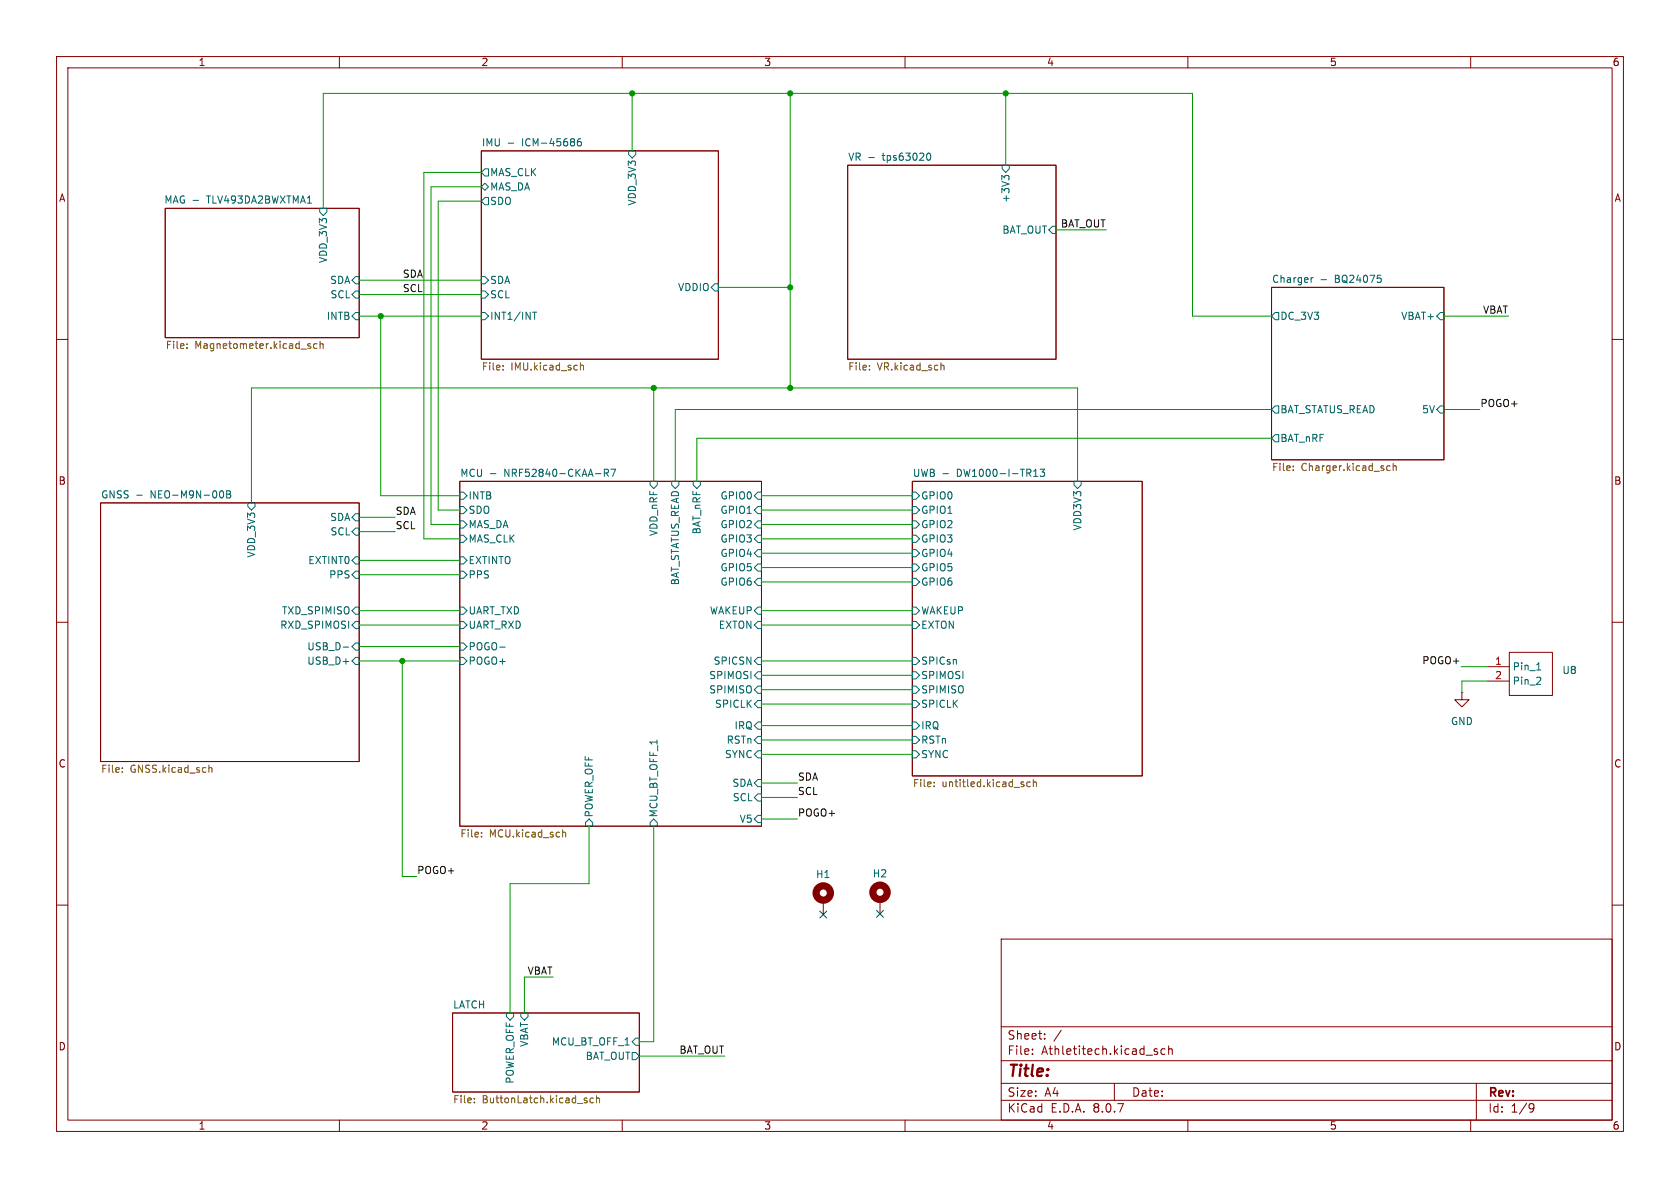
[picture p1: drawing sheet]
<svg xmlns="http://www.w3.org/2000/svg" width="297mm" height="210mm" viewBox="0 0 297 210" stroke-linecap="round" stroke-linejoin="round" font-family="sans-serif">
<g fill="none" stroke="#840000" stroke-width=".18">
<path d="M10 10h277v190h-277zM12 12h273v186h-273zM60 10v2M110 10v2M160 10v2M210 10v2M260 10v2M29.2 36.8h34.3v22.9h-34.3zM85.1 26.7h41.9v36.8h-41.9zM149.9 29.2h36.8v34.3h-36.8zM224.8 50.8h30.5v30.5h-30.5zM10 60h2"/>
<path d="M285 60h2M17.8 88.9h45.7v45.7h-45.7zM81.3 85.1h53.3v61h-53.3zM161.3 85.1h40.6v52.1h-40.6zM10 110h2M263 117.9h3.8M266.8 115.3h7.6v7.6h-7.6zM285 110h2M258.4 122.4v1.3h1.3l-1.3 1.3-1.2-1.3h1.2M258.4 122.4h.1M263 120.4h3.8M145.5 159.1v2.6"/>
<path d="M155.6 159v2.5M10 160h2M80 179.1h33v13.9h-33zM177 166h108v32h-108zM285 160h2M60 198v2M110 198v2M160 198v2M177 194.5h108M177 191.5h108M177 187.5h108M177 181.5h108"/>
<path d="M182.5 186.3v.1M182.5 185.5v.1M184.7 183.6v.1M184.7 182.8v.1M187.6 182.1l-1.3 2M197 191.5v3M204.2 185.9l.4 .1 .1 .2-.2 .2h-.3M204.2 185.4l.4 .1M206 185.5l-.5-.1-.3 .3v.4l.2 .2h.6M206.6 185.5l.2-.1 .4 .1v.9M206.6 184.9v1.5M210 198v2"/>
<path d="M260 198v2M261 191.5v6.5M270.6 195.1l.5 .1a.99 .99 0 0 1-.4 1.4h-.2M271.2 195.7l-.3 .3h-.3"/>
</g>
<g fill="none" stroke="#006464" stroke-width=".18">
<path d="M34.1 35.4h1M56.5 36.8h1.3v.7l-.7 .6-.6-.6zM85.1 33l.6-.6 .7 .6-.7 .7zM85.7 34.9h.7v1.3h-.7l-.6-.6zM85.7 29.8h.7v1.3h-.7l-.6-.6zM89.8 25.3h1M102.7 24.5l-.4 .1a.86 .86 0 0 0 0 1.2l.4-.1 .1-.4-.3-.3h-.2l-.2 .3M111.1 26.7h1.3v.6l-.6 .6-.7-.6zM153.6 27.9h1M163.9 27.2l.2-.1a.68 .68 0 0 1 .5 .6 .68 .68 0 0 1-.5 .6l-.2-.1M177.2 29.2h1.2v.6l-.6 .7-.6-.7zM177.6 31.4l-.5-.4v.8"/>
<path d="M177.6 31.3l.2-.3h.3l.3 .3M62.2 55.9l.7-.7h.6v1.3h-.6zM62.2 49.5l.7-.6h.6v1.3h-.6zM62.9 51.4h.6v1.3h-.6l-.7-.6zM85.1 55.2h.6l.7 .7-.7 .6h-.6zM85.1 51.4h.6l.7 .7-.7 .6h-.6zM85.1 48.9h.6l.7 .6-.7 .7h-.6zM94.1 55.2h.8M94.5 55.2v1.3M126.4 50.2h.6v1.2h-.6l-.7-.6zM186.1 40h.6v1.3h-.6l-.7-.7zM225.4 55.2h.7v1.3h-.7l-.6-.6z"/>
<path d="M232.1 49.1l-.3 .2M233.5 49.4h1M243.5 48.7h.6M244.1 49.2l.1 .2-.1 .5M254.6 55.2h.7v1.3h-.7l-.6-.6zM225.4 76.8h.7v1.3h-.7l-.6-.6zM225.4 71.8h.7v1.2h-.7l-.6-.6zM254.6 71.8h.7v1.2h-.7l-.6-.6zM24.2 87.5h.9M39.1 86.8a.68 .68 0 0 1 .4 .6 .68 .68 0 0 1-.4 .6M40.1 86.8h.4l.2 .2-.2 .4 .2 .1 .1 .3-.2 .2h-.5zM40.1 87.4h.4"/>
<path d="M43.8 88.9h1.3v.6l-.7 .7-.6-.7zM62.9 93.3h.6v1.3h-.6l-.7-.6zM62.9 90.8h.6v1.3h-.6l-.7-.7zM62.9 98.4h.6v1.3h-.6l-.7-.6zM81.3 87h.6l.6 .6-.6 .7h-.6zM81.3 98.4h.6l.6 .7-.6 .6h-.6zM81.3 89.5h.6l.6 .7-.6 .6h-.6zM81.3 92.1h.6l.6 .6-.6 .6h-.6zM81.3 94.6h.6l.6 .7-.6 .6h-.6zM86.7 83.7h1M106.8 83.6l.6-.1 .2-.1-.1-.3-.7-.2v1.3M107.1 83.6l.5 .6"/>
<path d="M108 82.9h.8l-.5 1.3M114.9 85.1h1.3v.6l-.6 .7-.7-.7zM118.7 85.1h1.3v.6l-.6 .7-.7-.7zM122.6 85.1h1.2v.6l-.6 .7-.6-.7zM134 89.5h.6v1.3h-.6l-.7-.6zM134 87h.6v1.3h-.6l-.7-.7zM134 92.1h.6v1.2h-.6l-.7-.6zM134 97.2h.6v1.2h-.6l-.7-.6zM134 94.6h.6v1.3h-.6l-.7-.6zM134 99.7h.6v1.3h-.6l-.7-.7zM161.3 99.7h.6l.7 .6-.7 .7h-.6zM161.3 94.6h.6l.7 .7-.7 .6h-.6z"/>
<path d="M161.3 97.2h.6l.7 .6-.7 .6h-.6zM161.3 92.1h.6l.7 .6-.7 .6h-.6zM161.3 87h.6l.7 .6-.7 .7h-.6zM161.3 89.5h.6l.7 .7-.7 .6h-.6zM166.7 83.7h1M182.7 84.2h.8M182.7 83.3l.4-.4v1.3M183.9 82.9h.8l-.5 .5 .4 .1v.6l-.2 .1-.5-.1M189.9 85.1h1.2v.6l-.6 .7-.6-.7zM60.7 114.4h.9M62.2 114.3l.7-.6h.6v1.2h-.6zM62.9 107.3h.6v1.3h-.6l-.7-.6z"/>
<path d="M62.9 109.9h.6v1.2h-.6l-.7-.6zM62.9 101h.6v1.2h-.6l-.7-.6zM62.9 116.2h.6v1.3h-.6l-.7-.7zM81.3 101h.6l.6 .6-.6 .6h-.6zM81.3 107.3h.6l.6 .7-.6 .6h-.6zM81.3 116.2h.6l.6 .6-.6 .7h-.6zM81.3 113.7h.6l.6 .6-.6 .6h-.6zM81.3 109.9h.6l.6 .6-.6 .6h-.6zM88.3 114.4h1M134 116.2h.6v1.3h-.6l-.7-.7zM134 118.7h.6v1.3h-.6l-.7-.6zM134 102.2h.6v1.3h-.6l-.7-.6z"/>
<path d="M134 109.9h.6v1.2h-.6l-.7-.6zM134 107.3h.6v1.3h-.6l-.7-.6zM161.3 109.9h.6l.7 .6-.7 .6h-.6zM161.3 102.2h.6l.7 .7-.7 .6h-.6zM161.3 107.3h.6l.7 .7-.7 .6h-.6zM161.3 118.7h.6l.7 .7-.7 .6h-.6zM161.3 116.2h.6l.7 .6-.7 .7h-.6zM271.7 118.4h.7M272.3 119.8v.4M134 137.8h.6v1.3h-.6l-.7-.7zM134 123.8h.6v1.3h-.6l-.7-.6zM134 121.3h.6v1.3h-.6l-.7-.7z"/>
<path d="M134 127.6h.6v1.3h-.6l-.7-.6zM134 130.2h.6v1.2h-.6l-.7-.6zM134 132.7h.6v1.3h-.6l-.7-.6zM161.3 132.7h.6l.7 .7-.7 .6h-.6zM161.3 123.8h.6l.7 .7-.7 .6h-.6zM161.3 121.3h.6l.7 .6-.7 .7h-.6zM161.3 127.6h.6l.7 .7-.7 .6h-.6zM161.3 130.2h.6l.7 .6-.7 .6h-.6zM271.6 121h.8M104.1 144.8l.7 .6v.7h-1.3v-.7zM115.6 144.8l.6 .6v.7h-1.3v-.7zM134 140.3h.6v1.3h-.6l-.7-.6z"/>
<path d="M134 144.1h.6v1.3h-.6l-.7-.6zM89.5 179.1h1.3v.6l-.6 .6-.7-.6zM92.1 179.1h1.2v.6l-.6 .6-.6-.6zM111.8 186.1h.6l.6 .6-.6 .6h-.6zM112.4 183.5h.6v1.3h-.6l-.6-.6z"/>
</g>
<g fill="none" stroke="#725600" stroke-width=".18">
<path d="M33.1 61.5v.1M33.1 60.8v.1M54.6 61.2h.3l.1 .2-.2 .2h-.3M54.6 60.8h.3M56 60.8h-.3l-.3 .2 .2 .5h.4M56.6 60.9l.2-.1h.3v.8M56.6 60.3v1.3M88.9 65.3v.1M88.9 64.6v.1M102.6 64.7l.2-.1h.3l.1 .8M102.6 64.1v1.3M153.7 65.3v.1"/>
<path d="M153.7 64.6v.1M166.3 64.7l.2-.1h.3l.1 .8M228.6 83.1v.1M228.6 82.4v.1M245.2 83.1l.2 .1 .4-.1M245.8 82.4l-.4-.1-.2 .2M246.3 82.5l.2-.2 .3 .1v.8M246.3 81.9v1.3M21.6 136.4v.1M21.6 135.7v.2M36.9 135.3v1.2M36.9 135.8l.2-.1h.3l.1 .8"/>
<path d="M165.1 138.9v.2M165.1 138.3v.1M182.1 138.3l-.3-.1-.3 .3 .1 .5h.5M182.7 138.3l.2-.1 .3 .1v.8M182.7 137.8v1.3M85.1 147.8v.2M85.1 147.2v.1M99.5 146.7v1.3M99.5 147.2l.1-.1 .3 .1 .1 .8M83.9 194.8v.1M83.9 194.2v.1M103.5 194.5l.3 .1v.2l-.2 .1h-.2"/>
<path d="M103.5 194.1l.3 .1M104.9 194.2l-.4-.1-.2 .2 .1 .6h.5M105.4 194.2l.2-.1 .3 .1 .1 .7M105.4 193.7v1.2"/>
</g>
<g fill="none" stroke="#840000" stroke-width="1.3">
<circle cx="145.5" cy="157.9" r="1.27"/>
<circle cx="155.6" cy="157.7" r="1.27"/>
</g>
<g fill="none" stroke="#009600" stroke-width=".18">
<path d="M111.8 16.5v10.2M139.7 16.5v52.1M177.8 16.5v12.7M57.1 36.8v-20.3h153.7v39.4h14M85.1 30.5h-10.2v64.8h6.4M85.1 33h-8.9v59.7h5.1M85.1 35.6h-7.6v54.6h3.8M63.5 55.9h21.6M63.5 52.1h21.6M63.5 49.5h21.6M67.3 55.9v31.7h14M127 50.8h12.7"/>
<path d="M186.7 40.6h8.9M255.3 55.9h11.4M115.6 68.6v16.5M224.8 77.5h-101.6v7.6M224.8 72.4h-105.4v12.7M255.3 72.4h6.3M63.5 99.1h17.8M63.5 94h6.3M63.5 91.4h6.3M134.6 87.6h26.7M134.6 95.3h26.7M134.6 92.7h26.7"/>
<path d="M134.6 90.2h26.7M134.6 97.8h26.7M190.5 85.1v-16.5h-146.1v20.3M63.5 116.8h17.8M63.5 110.5h17.8M63.5 114.3h17.8M63.5 108h17.8M63.5 101.6h17.8M71.1 116.8v38.1h2.6M134.6 116.8h26.7M134.6 110.5h26.7M134.6 108h26.7"/>
<path d="M134.6 119.4h26.7M134.6 102.9h26.7M134.6 100.3h26.7M258.3 117.9h4.7M134.6 138.4h6.4M134.6 133.4h26.7M134.6 128.3h26.7M134.6 124.5h26.7M134.6 130.8h26.7M134.6 121.9h26.7M263 120.4h-4.6v2M104.1 146.1v10.1h-13.9v22.9"/>
<path d="M115.6 146.1v38.1h-2.6M134.6 144.8h6.4M134.6 141h6.4M97.8 172.7h-5.1v6.4M113 186.7h15.1"/>
</g>
<path d="M144.9 161.1l1.3 1.2M146.2 161.1l-1.3 1.2M155 160.9l1.2 1.3M156.2 160.9l-1.2 1.3" fill="none" stroke="#000084" stroke-width=".18"/>
<g fill="#009600" stroke="#009600" stroke-width=".18">
<circle cx="111.8" cy="16.5" r=".46"/>
<circle cx="139.7" cy="16.5" r=".46"/>
<circle cx="139.7" cy="68.6" r=".46"/>
<circle cx="139.7" cy="50.8" r=".46"/>
<circle cx="115.6" cy="68.6" r=".46"/>
<circle cx="71.1" cy="116.8" r=".46"/>
<circle cx="177.8" cy="16.5" r=".46"/>
<circle cx="67.3" cy="55.9" r=".46"/>
</g>
<text font-size="2.8" fill="#840000" x="178" y="190.9">Title:</text>
<g font-size="2.1" fill="#840000">
<text x="178" y="184">Sheet:</text>
<text x="178" y="186.7">File:</text>
<text x="184.1" y="186.7">Athletitech.kicad_sch</text>
<text x="178" y="196.9">KiCad</text>
<text x="178" y="194.1">Size:</text>
<text x="184.7" y="194.1">A4</text>
<text x="185.7" y="196.9">E.D.A.</text>
<text x="193.3" y="196.9">8.0.7</text>
<text x="200" y="194.1">Date:</text>
<text x="263" y="194.3">Rev:</text>
<text x="263" y="196.9">Id:</text>
<text x="267.1" y="196.9">1/9</text>
</g>
<g font-size="1.8" fill="#840000">
<text x="35" y="11.9">1</text>
<text x="85" y="11.9">2</text>
<text x="135" y="11.9">3</text>
<text x="185" y="11.9">4</text>
<text x="235" y="11.9">5</text>
<text x="285" y="11.9">6</text>
<text x="10.3" y="35.9">A</text>
<text x="285.3" y="35.9">A</text>
<text x="10.3" y="85.9">B</text>
<text x="285.3" y="85.9">B</text>
<text x="10.3" y="135.9">C</text>
<text x="285.3" y="135.9">C</text>
<text x="10.3" y="185.9">D</text>
<text x="285.3" y="185.9">D</text>
<text x="35" y="199.9">1</text>
<text x="85" y="199.9">2</text>
<text x="135" y="199.9">3</text>
<text x="185" y="199.9">4</text>
<text x="235" y="199.9">5</text>
<text x="285" y="199.9">6</text>
</g>
<g font-size="1.8" fill="#006464">
<text x="85.1" y="26">IMU</text>
<text x="92.4" y="26">ICM-45686</text>
<text x="149.9" y="28.5">VR -</text>
<text x="156.1" y="28.5">tps63020</text>
<text x="86.6" y="33.9">MAS_DA</text>
<text x="86.6" y="31.3">MAS_CLK</text>
<text x="178.7" y="36" transform="rotate(-90 178.7 36)">+3V3</text>
<text x="29" y="36.1">MAG -</text>
<text x="36.7" y="36.1">TLV493DA2BWXTMA1</text>
<text x="86.6" y="36.4">SDO</text>
<text x="112.6" y="36.4" transform="rotate(-90 112.6 36.4)">VDD_3V3</text>
<text x="177.1" y="41.5">BAT_OUT</text>
<text x="58" y="46.6" transform="rotate(-90 58 46.6)">VDD_3V3</text>
<text x="58.3" y="50.4">SDA</text>
<text x="58.3" y="52.9">SCL</text>
<text x="86.6" y="52.9">SCL</text>
<text x="86.6" y="50.4">SDA</text>
<text x="119.8" y="51.7">VDDIO</text>
<text x="224.8" y="50.1">Charger</text>
<text x="236.1" y="50.1">BQ24075</text>
<text x="57.7" y="56.7">INTB</text>
<text x="86.6" y="56.7">INT1/INT</text>
<text x="226.3" y="56.7">DC_3V3</text>
<text x="247.6" y="56.7">VBAT+</text>
<text x="226.3" y="73.3">BAT_STATUS_READ</text>
<text x="251.3" y="73.3">5V</text>
<text x="226.3" y="78.3">BAT_nRF</text>
<text x="17.8" y="88.2">GNSS -</text>
<text x="26.7" y="88.2">NEO-M9N-00B</text>
<text x="81.3" y="84.4">MCU -</text>
<text x="82.7" y="88.5">INTB</text>
<text x="89.2" y="84.4">NRF52840-CKAA-R7</text>
<text x="127.3" y="88.5">GPIO0</text>
<text x="161.3" y="84.4">UWB -</text>
<text x="162.8" y="88.5">GPIO0</text>
<text x="169.3" y="84.4">DW1000-I-TR13</text>
<text x="58.3" y="92.3">SDA</text>
<text x="58.3" y="94.8">SCL</text>
<text x="82.7" y="91">SDO</text>
<text x="82.7" y="93.6">MAS_DA</text>
<text x="116.4" y="94.9" transform="rotate(-90 116.4 94.9)">VDD_nRF</text>
<text x="124.1" y="94.6" transform="rotate(-90 124.1 94.6)">BAT_nRF</text>
<text x="127.3" y="91">GPIO1</text>
<text x="127.3" y="93.6">GPIO2</text>
<text x="162.8" y="93.6">GPIO2</text>
<text x="162.8" y="91">GPIO1</text>
<text x="191.4" y="93.9" transform="rotate(-90 191.4 93.9)">VDD3V3</text>
<text x="45.3" y="98.7" transform="rotate(-90 45.3 98.7)">VDD_3V3</text>
<text x="54.4" y="99.9">EXTINT0</text>
<text x="82.7" y="99.9">EXTINTO</text>
<text x="82.7" y="96.1">MAS_CLK</text>
<text x="127.3" y="98.7">GPIO4</text>
<text x="127.3" y="96.1">GPIO3</text>
<text x="127.3" y="101.2">GPIO5</text>
<text x="162.8" y="101.2">GPIO5</text>
<text x="162.8" y="96.1">GPIO3</text>
<text x="162.8" y="98.7">GPIO4</text>
<text x="58.1" y="102.5">PPS</text>
<text x="82.7" y="102.5">PPS</text>
<text x="120.2" y="103.6" transform="rotate(-90 120.2 103.6)">BAT_STATUS_READ</text>
<text x="127.3" y="103.7">GPIO6</text>
<text x="162.8" y="103.7">GPIO6</text>
<text x="49.4" y="111.4">RXD_SPIMOSI</text>
<text x="49.7" y="108.8">TXD_SPIMISO</text>
<text x="82.7" y="108.8">UART_TXD</text>
<text x="82.7" y="111.4">UART_RXD</text>
<text x="125.4" y="108.8">WAKEUP</text>
<text x="127" y="111.4">EXTON</text>
<text x="162.8" y="111.4">EXTON</text>
<text x="162.8" y="108.8">WAKEUP</text>
<text x="54.2" y="117.7">USB_D+</text>
<text x="54.2" y="115.2">USB_D-</text>
<text x="82.7" y="117.7">POGO+</text>
<text x="82.7" y="115.2">POGO-</text>
<text x="126.1" y="117.7">SPICSN</text>
<text x="162.8" y="117.7">SPICsn</text>
<text x="267.3" y="118.7">Pin_1</text>
<text x="276.1" y="119.4">U8</text>
<text x="125.3" y="122.8">SPIMISO</text>
<text x="125.3" y="120.2">SPIMOSI</text>
<text x="126.3" y="125.3">SPICLK</text>
<text x="162.8" y="120.2">SPIMOSI</text>
<text x="162.8" y="125.3">SPICLK</text>
<text x="162.8" y="122.8">SPIMISO</text>
<text x="267.3" y="121.3">Pin_2</text>
<text x="128.4" y="131.7">RSTn</text>
<text x="129.8" y="129.1">IRQ</text>
<text x="162.8" y="129.1">IRQ</text>
<text x="162.8" y="131.7">RSTn</text>
<text x="256.4" y="128.4">GND</text>
<text x="128.1" y="134.2">SYNC</text>
<text x="162.8" y="134.2">SYNC</text>
<text x="129.4" y="139.3">SDA</text>
<text x="129.4" y="141.8">SCL</text>
<text x="105" y="144.6" transform="rotate(-90 105 144.6)">POWER_OFF</text>
<text x="116.4" y="144.6" transform="rotate(-90 116.4 144.6)">MCU_BT_OFF_1</text>
<text x="130.7" y="145.6">V5</text>
<text x="144.2" y="155.4">H1</text>
<text x="154.2" y="155.3">H2</text>
<text x="80" y="178.4">LATCH</text>
<text x="93.6" y="185.1" transform="rotate(-90 93.6 185.1)">VBAT</text>
<text x="97.5" y="185">MCU_BT_OFF_1</text>
<text x="91" y="191.7" transform="rotate(-90 91 191.7)">POWER_OFF</text>
<text x="103.4" y="187.6">BAT_OUT</text>
</g>
<g font-size="1.8" fill="#0f0f0f">
<text x="187.5" y="40.3">BAT_OUT</text>
<text x="71.1" y="51.7">SCL</text>
<text x="71.1" y="49.2">SDA</text>
<text x="262.1" y="55.5">VBAT</text>
<text x="261.6" y="72">POGO+</text>
<text x="69.8" y="91.1">SDA</text>
<text x="69.8" y="93.6">SCL</text>
<text x="251.3" y="117.5">POGO+</text>
<text x="141" y="138.1">SDA</text>
<text x="141" y="140.6">SCL</text>
<text x="141" y="144.4">POGO+</text>
<text x="73.7" y="154.6">POGO+</text>
<text x="93.2" y="172.4">VBAT</text>
<text x="120" y="186.3">BAT_OUT</text>
</g>
<g font-size="1.8" fill="#725600">
<text x="29.2" y="62">File:</text>
<text x="34.4" y="62">Magnetometer.kicad_sch</text>
<text x="85.1" y="65.8">File:</text>
<text x="90.3" y="65.8">IMU.kicad_sch</text>
<text x="149.9" y="65.8">File:</text>
<text x="155.1" y="65.8">VR.kicad_sch</text>
<text x="224.8" y="83.6">File:</text>
<text x="230" y="83.6">Charger.kicad_sch</text>
<text x="17.8" y="136.9">File:</text>
<text x="23" y="136.9">GNSS.kicad_sch</text>
<text x="161.3" y="139.5">File:</text>
<text x="166.5" y="139.5">untitled.kicad_sch</text>
<text x="81.3" y="148.4">File:</text>
<text x="86.5" y="148.4">MCU.kicad_sch</text>
<text x="80" y="195.4">File:</text>
<text x="85.2" y="195.4">ButtonLatch.kicad_sch</text>
</g>
<g font-size="1.8" fill="#a90000">
<text x="264.2" y="117.6">1</text>
<text x="264.2" y="120.1">2</text>
</g>
</svg>
